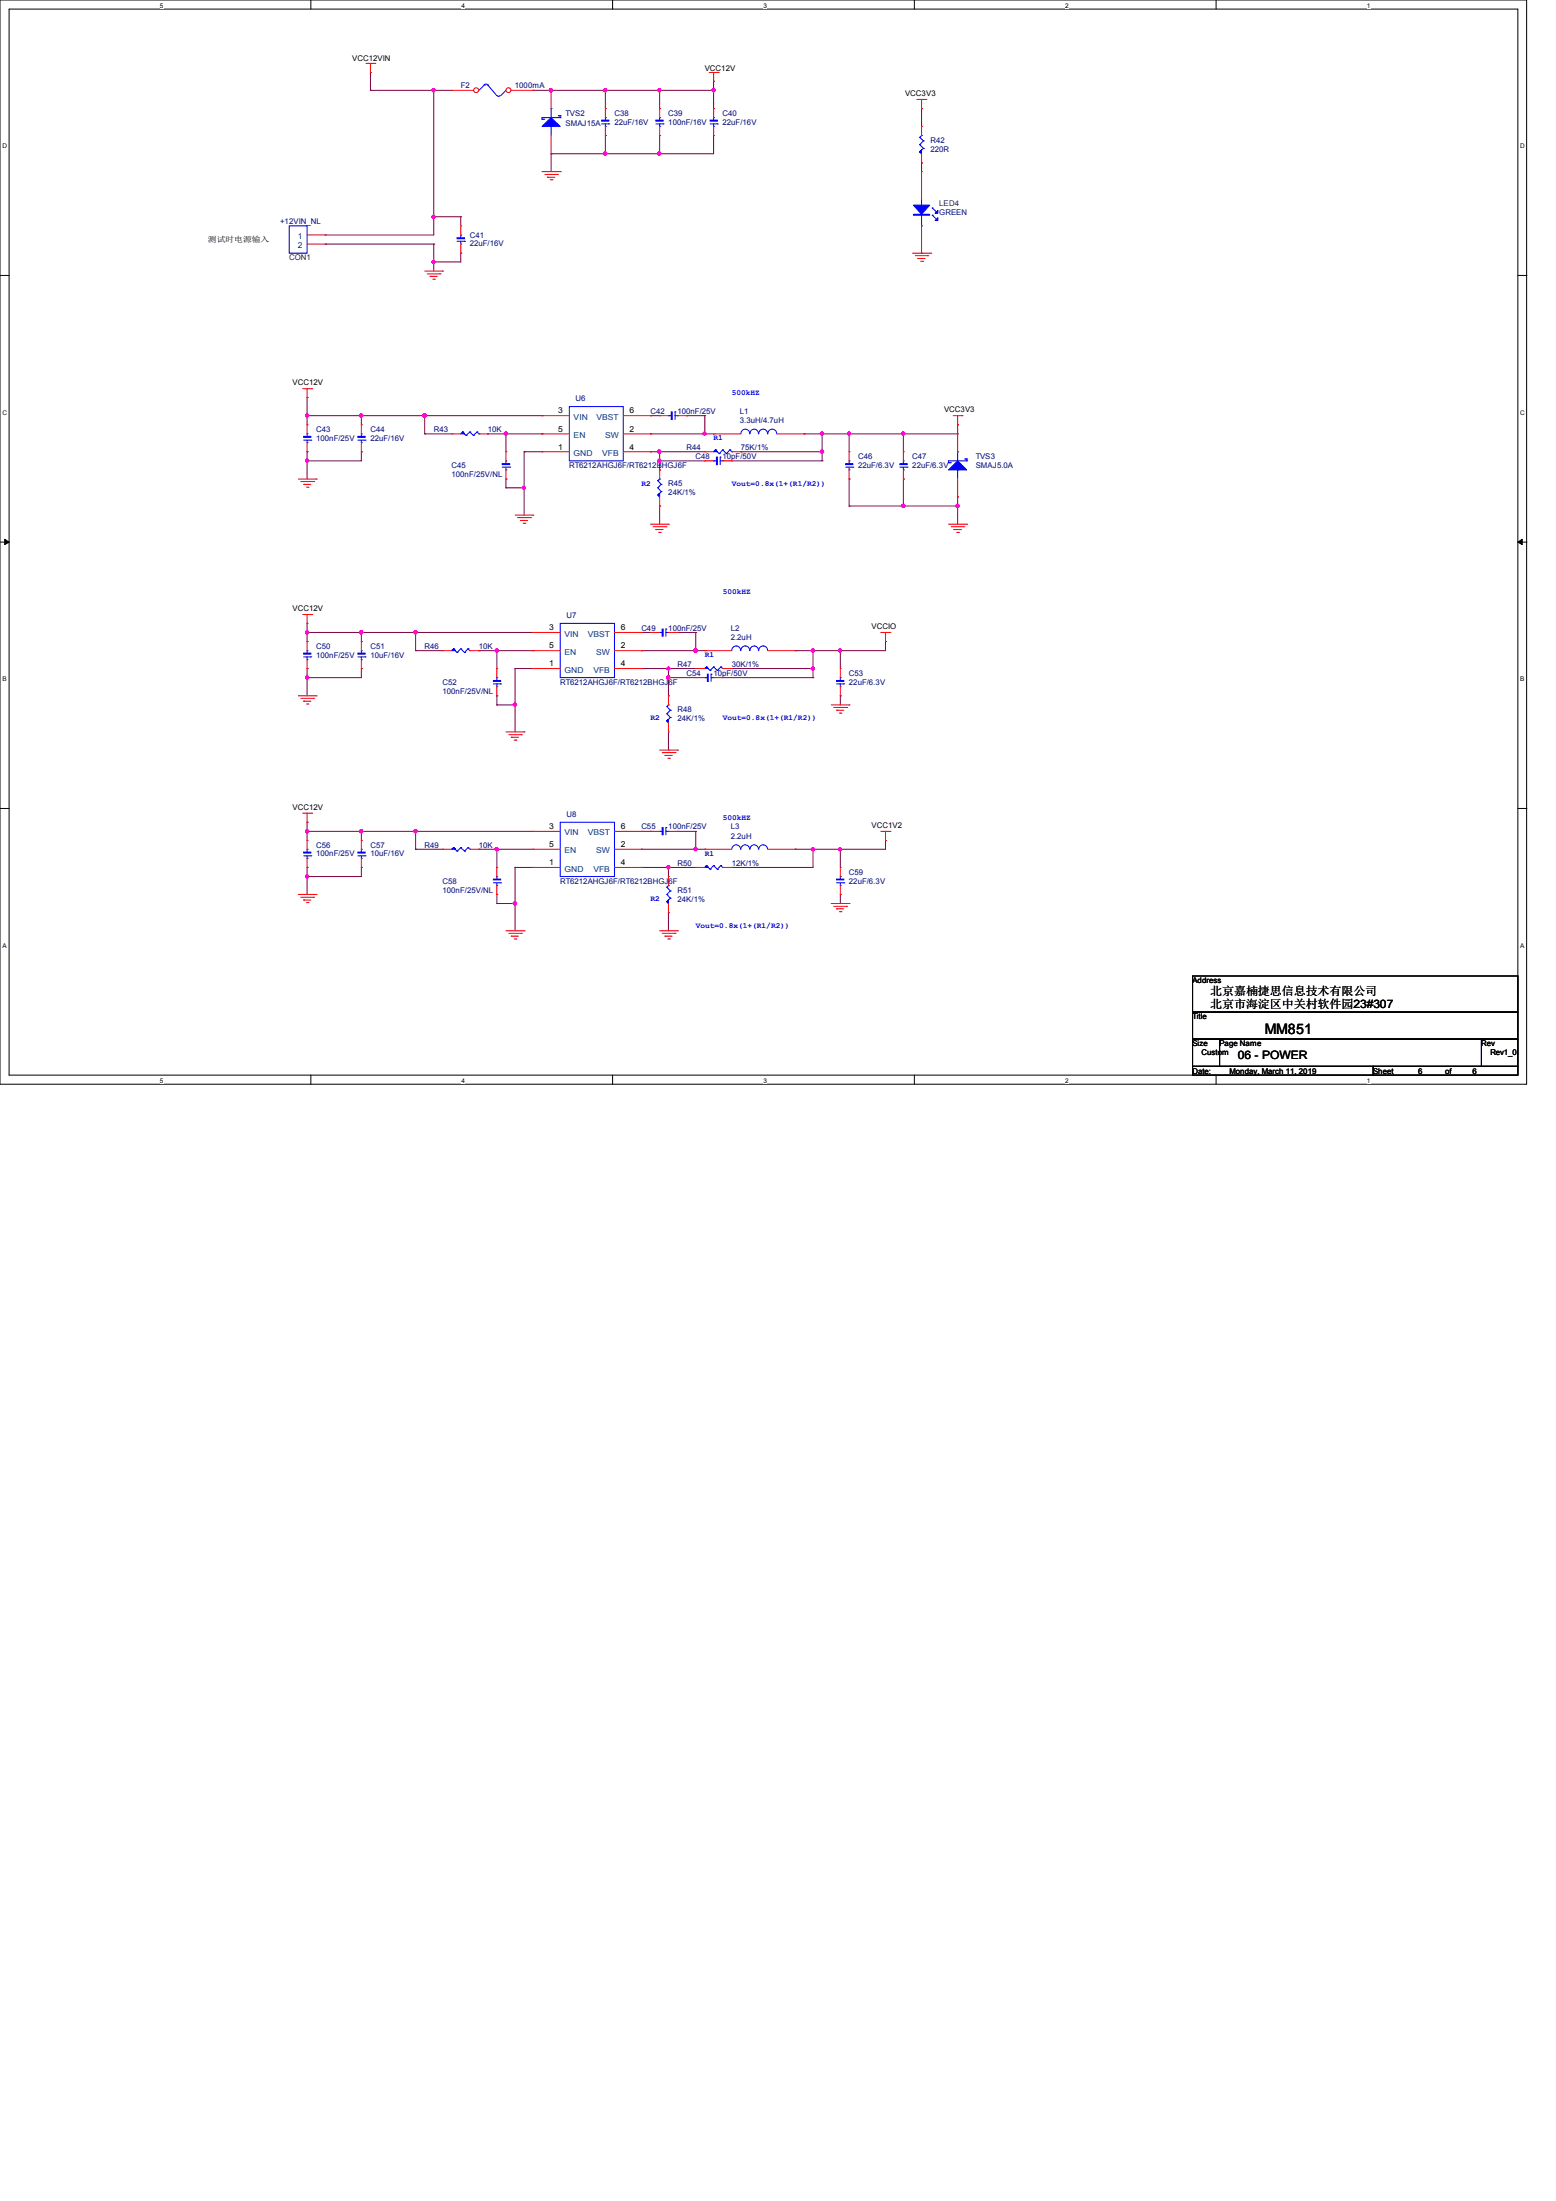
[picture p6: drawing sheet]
<svg xmlns="http://www.w3.org/2000/svg" width="210mm" height="297mm" viewBox="0 0 210 297" stroke-linecap="round" stroke-linejoin="round" font-family="sans-serif">
<path d="M0 0h206v146.3h-206zM1.2 1.2h203.7v143.9h-203.7z" fill="none" stroke="#000" stroke-width=".13"/>
<g fill="#fff">
<path d="M21.6 .2h.5v.9h-.5z"/>
<path d="M21.6 145.2h.5v1h-.5z"/>
</g>
<path d="M42 0v1.2M42 145.1v1.2" fill="none" stroke="#000" stroke-width=".13"/>
<g fill="#fff">
<path d="M62.3 .2h.5v.9h-.5z"/>
<path d="M62.3 145.2h.5v1h-.5z"/>
</g>
<path d="M82.7 0v1.2M82.7 145.1v1.2" fill="none" stroke="#000" stroke-width=".13"/>
<g fill="#fff">
<path d="M103 .2h.5v.9h-.5z"/>
<path d="M103 145.2h.5v1h-.5z"/>
</g>
<path d="M123.4 0v1.2M123.4 145.1v1.2" fill="none" stroke="#000" stroke-width=".13"/>
<g fill="#fff">
<path d="M143.8 .2h.4v.9h-.4z"/>
<path d="M143.8 145.2h.4v1h-.4z"/>
</g>
<path d="M164.1 0v1.2M164.1 145.1v1.2" fill="none" stroke="#000" stroke-width=".13"/>
<g fill="#fff">
<path d="M184.5 .2h.5v.9h-.5z"/>
<path d="M184.5 145.2h.5v1h-.5z"/>
<path d="M.3 19.2h.6v1h-.6z"/>
<path d="M205.2 19.2h.6v1h-.6z"/>
<path d="M.3 55.1h.6v1h-.6z"/>
<path d="M205.2 55.1h.6v1h-.6z"/>
</g>
<path d="M0 37.2h1.2M204.9 37.2h1.2" fill="none" stroke="#000" stroke-width=".13"/>
<g fill="#fff">
<path d="M.3 91.1h.6v1h-.6z"/>
<path d="M205.2 91.1h.5v1h-.5z"/>
</g>
<path d="M0 73.2h1.2M204.9 73.2h1.2" fill="none" stroke="#000" stroke-width=".13"/>
<path d="M.6 72.8l.6 .4-.6 .3zM204.9 73.2l.5-.4v.7z" fill="#000" stroke="#000" stroke-width=".13"/>
<g fill="#fff">
<path d="M.3 127h.6v1h-.6z"/>
<path d="M205.2 127h.5v1h-.5z"/>
</g>
<path d="M0 109.1h1.2M204.9 109.1h1.2M161 131.7h43.9v4.9h-43.9zM161 136.6h43.9v3.6h-43.9zM161 140.2h3.6v3.7h-3.6zM161 143.9h24.3v1.2h-24.3zM164.6 140.2h35.3v3.7h-35.3zM185.3 143.9h19.6v1.2h-19.6zM199.9 140.2h5v3.7h-5z" fill="none" stroke="#000" stroke-width=".13"/>
<g fill="none" stroke="#800040" stroke-width=".13">
<path d="M50 9.8h.1M50 12.2h.1M50 9.8v2.4M50 12.2h11M58.5 12.2h.1M58.5 12.2v19.5h-14.6M71.9 12.2h.1M71.9 12.2h24.4M74.4 12.2h.1M81.7 18.3h.1M81.7 12.2h.1M81.7 12.2v2.4"/>
<path d="M81.7 18.3v2.4M89 12.2h.1M89 18.3h.1M89 12.2v2.4M89 18.3v2.4M96.3 18.3h.1M96.3 12.2h.1M96.3 11h.1M96.3 11v3.6M96.3 18.3v2.4h-21.9M124.4 14.6h.1M124.4 14.6v2.5"/>
<path d="M43.9 32.9h.1M43.9 31.7h.1M43.9 32.9h14.6M58.5 32.9h.1M58.5 35.3h.1M58.5 29.3h.1M58.5 32.9v3.7M58.5 29.3h3.7M62.2 34.2h.1M62.2 29.3h.1M62.2 34.2v1.1h-3.7M62.2 29.3v1.2"/>
<path d="M74.4 20.7h.1M74.4 20.7v2.5M81.7 20.7h.1M89 20.7h.1M124.4 22h.1M124.4 22v1.2M41.4 56.1h.1M41.4 53.6h.1M41.4 56.1h31.8M41.4 53.6v3.7M48.8 56.1h.1M48.8 56.1v1.2"/>
<path d="M57.3 58.5h.1M57.3 56.1h.1M57.3 58.5h3.7M57.3 56.1v2.4M65.8 58.5h.1M65.8 58.5h7.4M68.3 58.5h.1M68.3 58.5v2.5M73.2 58.5h.1M87.8 58.5h.1M87.8 56.1h.1M87.8 58.5h8.5"/>
<path d="M87.8 56.1h1.2M92.7 56.1h.1M92.7 56.1h2.4M95.1 56.1h.1M95.1 58.5h.1M95.1 56.1v2.4M108.5 58.5h.1M111 58.5h.1M111 58.5v3.7M114.6 58.5h.1M114.6 58.5v2.5M121.9 58.5h.1"/>
<path d="M121.9 58.5v2.5M129.2 57.3h.1M129.2 57.3v1.2h-20.7M41.4 61h.1M41.4 62.2h.1M41.4 61v3.6M48.8 61h.1M48.8 61v1.2h-7.4M68.3 64.6h.1M68.3 65.8h.1M68.3 64.6v1.2M68.3 65.8h2.4"/>
<path d="M70.7 65.8h.1M70.7 61h.1M70.7 61v8.5M70.7 61h2.5M87.8 61h.1M87.8 61h7.3M89 62.2h.1M89 68.3h.1M89 61h.1M89 63.4h.1M89 61v2.4M89 68.3v2.4"/>
<path d="M89 62.2h6.1M98.8 62.2h12.2M100 61h.1M100 61h11M111 62.2h.1M111 61h.1M114.6 64.6h.1M114.6 68.3h.1M114.6 68.3h14.6M114.6 64.6v3.7M121.9 68.3h.1M121.9 64.6h.1"/>
<path d="M121.9 64.6v3.7M129.2 68.3h.1M129.2 67.1h.1M129.2 67.1v3.6M41.4 85.3h.1M41.4 90.2h.1M41.4 91.4h.1M41.4 86.6h.1M41.4 84.1v2.5M41.4 90.2v3.7M41.4 85.3h30.5M48.8 85.3h.1"/>
<path d="M48.8 90.2h.1M48.8 86.6h.1M48.8 85.3v1.3M48.8 90.2v1.2h-7.4M56.1 87.8h.1M56.1 85.3h.1M56.1 87.8h3.6M56.1 85.3v2.5M64.6 87.8h.1M64.6 87.8h7.3M67.1 93.9h.1M67.1 87.8h.1"/>
<path d="M67.1 95.1h.1M67.1 87.8v2.4M67.1 93.9v1.2M67.1 95.1h2.4M69.5 90.2h.1M69.5 95.1h.1M69.5 90.2h2.4M69.5 90.2v8.6M86.6 85.3h.1M86.6 87.8h.1M86.6 90.2h.1M86.6 90.2h7.3"/>
<path d="M86.6 87.8h8.5M86.6 85.3h1.2M90.2 90.2h.1M90.2 91.4h.1M90.2 93.9h.1M90.2 90.2v3.7M90.2 98.8v2.4M90.2 91.4h3.7M91.4 85.3h.1M91.4 85.3h2.5M93.9 85.3h.1M93.9 87.8h.1"/>
<path d="M93.9 85.3v2.5M97.5 91.4h12.2M98.8 90.2h.1M98.8 90.2h10.9M107.3 87.8h.1M109.7 87.8h.1M109.7 91.4h.1M109.7 90.2h.1M109.7 87.8v3.6M113.4 87.8h.1M113.4 93.9h.1M113.4 87.8v2.4"/>
<path d="M113.4 93.9v1.2M119.5 86.6h.1M119.5 86.6v1.2h-12.2M41.4 112.2h.1M41.4 111h.1M41.4 117.1h.1M41.4 118.3h.1M41.4 111v2.4M41.4 117.1v3.6M41.4 112.2h30.5M48.8 112.2h.1M48.8 117.1h.1"/>
<path d="M48.8 112.2v1.2M48.8 117.1v1.2h-7.4M56.1 114.6h.1M56.1 112.2h.1M56.1 112.2v2.4M56.1 114.6h3.6M64.6 114.6h.1M64.6 114.6h7.3M67.1 114.6h.1M67.1 114.6v2.5M69.5 117.1h.1M69.5 117.1v8.5"/>
<path d="M69.5 117.1h2.4M86.6 114.6h.1M86.6 117.1h.1M86.6 117.1h7.3M86.6 114.6h8.5M86.6 112.2h1.2M87.8 112.2h.1M90.2 101.2h.1M90.2 117.1h.1M90.2 117.1v1.2M91.4 112.2h.1M91.4 112.2h2.5"/>
<path d="M93.9 112.2h.1M93.9 112.2v2.4M95.1 114.6h.1M98.8 117.1h.1M107.3 114.6h.1M109.7 114.6h.1M109.7 114.6v2.5h-10.9M113.4 114.6h.1M113.4 114.6v2.5M119.5 113.4h.1M119.5 113.4v1.2h-12.2M67.1 120.7h.1"/>
<path d="M67.1 121.9h.1M67.1 120.7v1.2M67.1 121.9h2.4M69.5 121.9h.1M90.2 123.1h.1M90.2 123.1v2.5M113.4 120.7h.1M113.4 120.7v1.2"/>
</g>
<g fill="#f0f" stroke="#f0f" stroke-width=".13">
<circle cx="58.5" cy="35.3" r=".21"/>
<circle cx="58.5" cy="29.3" r=".21"/>
<circle cx="58.5" cy="12.2" r=".22"/>
<circle cx="89" cy="20.7" r=".22"/>
<circle cx="81.7" cy="20.7" r=".23"/>
<circle cx="81.7" cy="12.2" r=".23"/>
<circle cx="74.4" cy="12.2" r=".23"/>
<circle cx="96.3" cy="12.2" r=".22"/>
<circle cx="89" cy="12.2" r=".22"/>
<circle cx="121.9" cy="58.5" r=".22"/>
<circle cx="114.6" cy="58.5" r=".21"/>
<circle cx="121.9" cy="68.3" r=".23"/>
<circle cx="70.7" cy="65.8" r=".21"/>
<circle cx="41.4" cy="56.1" r=".22"/>
<circle cx="41.4" cy="62.2" r=".22"/>
<circle cx="95.1" cy="58.5" r=".21"/>
<circle cx="110.9" cy="58.5" r=".22"/>
<circle cx="110.9" cy="60.9" r=".23"/>
<circle cx="57.3" cy="56.1" r=".23"/>
<circle cx="48.7" cy="56.1" r=".23"/>
<circle cx="129.2" cy="68.3" r=".23"/>
<circle cx="89" cy="60.9" r=".22"/>
<circle cx="90.2" cy="90.2" r=".21"/>
<circle cx="67" cy="87.8" r=".23"/>
<circle cx="113.4" cy="87.8" r=".22"/>
<circle cx="69.5" cy="95.1" r=".22"/>
<circle cx="41.4" cy="85.3" r=".22"/>
<circle cx="109.7" cy="87.8" r=".23"/>
<circle cx="93.9" cy="87.8" r=".23"/>
<circle cx="109.7" cy="90.2" r=".22"/>
<circle cx="56.1" cy="85.3" r=".23"/>
<circle cx="48.7" cy="85.3" r=".23"/>
<circle cx="41.4" cy="91.4" r=".22"/>
<circle cx="68.3" cy="58.5" r=".22"/>
<circle cx="90.2" cy="117" r=".22"/>
<circle cx="67" cy="114.6" r=".22"/>
<circle cx="113.4" cy="114.6" r=".21"/>
<circle cx="69.5" cy="121.9" r=".23"/>
<circle cx="41.4" cy="112.2" r=".22"/>
<circle cx="93.9" cy="114.6" r=".22"/>
<circle cx="109.7" cy="114.6" r=".22"/>
<circle cx="41.4" cy="118.2" r=".22"/>
<circle cx="56.1" cy="112.2" r=".23"/>
<circle cx="48.7" cy="112.2" r=".23"/>
<circle cx="89" cy="62.2" r=".22"/>
<circle cx="90.2" cy="91.4" r=".22"/>
</g>
<g fill="none" stroke="#f00" stroke-width=".13">
<path d="M49.4 8.6h1.2M50 9.8h.1M50 8.6v1.2M50.6 8.6h.1M89 14.6h.1M89 18.3h.1M89 14.6v1.3M89 17.1v1.2M95.7 9.8h1.2M96.3 11h.1M96.3 14.6h.1M96.3 18.3h.1"/>
<path d="M96.3 9.8v1.2M96.3 14.6v1.3M96.3 17.1v1.2M96.9 9.8h.1M123.7 13.4h1.3M124.4 14.6h.1M124.4 17.1h.1M124.4 13.4v1.2M124.4 17.1v1.2M125 13.4h.1M57.3 36.6h2.4M57.7 37h1.7"/>
<path d="M58 37.3h.1M58 37.3h1M58.4 37.7h.2M58.6 37.7h.1M59.4 37h.1M59.7 36.6h.1M62.2 30.5h.1M62.2 34.2h.1M62.2 30.5v1.2M62.2 32.9v1.3M73.2 23.2h2.4M73.5 23.5h1.7"/>
<path d="M73.9 23.9h.1M73.9 23.9h1M74.3 24.3h.2M74.5 24.3h.1M75.2 23.5h.1M75.6 23.2h.1M123.1 34.2h2.5M123.5 34.5h1.7M123.9 34.9h.1M123.9 34.9h.9M124.2 35.3h.3M124.4 23.2h.1"/>
<path d="M124.4 34.2h.1M124.4 22h.1M124.4 20.7v1.3M124.4 23.2v3.6M124.4 30.5v3.7M124.5 35.3h.1M125.2 34.5h.1M125.6 34.2h.1M40.9 52.5h1.2M41.4 53.6h.1M41.4 52.5v1.1M42.1 52.5h.1"/>
<path d="M89 56.1h.1M89 56.1h1.2M91.4 56.1h1.3M92.7 56.1h.1M128.7 56.1h1.1M129.2 57.3h.1M129.2 56.1v1.2M129.8 56.1h.1M40.3 64.6h2.4M40.6 65h1.7M41 65.4h.1M41 65.4h1"/>
<path d="M41.4 65.7h.2M41.6 65.7h.1M42.3 65h.1M42.7 64.6h.1M69.5 69.5h2.4M69.8 69.8h1.8M70.2 70.2h.1M70.2 70.2h1M70.6 70.6h.2M70.8 70.6h.1M71.6 69.8h.1M71.9 69.5h.1"/>
<path d="M87.8 70.7h2.4M88.1 71.1h1.8M88.5 71.5h.1M88.5 71.5h1M88.9 71.8h.2M89 68.3h.1M89 63.4h.1M89 63.4v1.2M89 67.1v1.2M89.1 71.8h.1M89.9 71.1h.1M90.2 70.7h.1"/>
<path d="M95.1 61h.1M95.1 61h1.2M98.8 61h1.2M100 61h.1M114.6 61h.1M114.6 64.6h.1M114.6 61v1.2M114.6 63.4v1.2M128 70.7h2.5M128.4 71.1h1.7M128.7 71.5h.1M128.7 71.5h1.1"/>
<path d="M129.1 71.8h.3M129.4 71.8h.1M130.1 71.1h.1M130.5 70.7h.1M40.3 93.9h2.4M40.6 94.2h1.7M40.9 82.9h1.2M41 94.6h.1M41 94.6h1M41.4 95h.2M41.4 84.1h.1M41.4 86.6h.1"/>
<path d="M41.4 90.2h.1M41.4 82.9v1.2M41.4 86.6v1.2M41.4 89v1.2M41.6 95h.1M42.1 82.9h.1M42.3 94.2h.1M42.7 93.9h.1M48.8 86.6h.1M48.8 90.2h.1M48.8 86.6v1.2M48.8 89v1.2"/>
<path d="M67.1 90.2h.1M67.1 93.9h.1M67.1 90.2v1.2M67.1 92.7v1.2M68.3 98.8h2.4M68.7 99.1h1.7M69 99.5h.1M69 99.5h1M69.4 99.9h.2M69.6 99.9h.1M70.4 99.1h.1M70.7 98.8h.1"/>
<path d="M71.9 90.2h.1M71.9 85.3h.1M71.9 87.8h.1M71.9 85.3h3.7M71.9 90.2h3.7M71.9 87.8h3.7M82.9 85.3h3.7M82.9 90.2h3.7M82.9 87.8h3.7M86.6 87.8h.1M86.6 90.2h.1M86.6 85.3h.1"/>
<path d="M112.2 95.1h2.4M112.5 95.5h1.8M112.9 95.8h.1M112.9 95.8h1M113.3 96.2h.2M113.5 96.2h.1M114.3 95.5h.1M114.6 95.1h.1M118.9 85.3h1.2M119.5 86.6h.1M119.5 85.3v1.3M120.1 85.3h.1"/>
<path d="M40.9 109.7h1.2M41.4 111h.1M41.4 109.7v1.3M42.1 109.7h.1M59.7 114.6h.1M59.7 114.6h1.3M63.4 114.6h1.2M64.6 114.6h.1M89 101.2h2.4M89.4 101.6h1.7M89.7 101.9h.1M89.7 101.9h1"/>
<path d="M90.1 102.3h.2M90.2 118.3h.1M90.2 118.3v1.2M90.3 102.3h.1M91.1 101.6h.1M91.4 101.2h.1M95.1 114.6h.1M95.1 114.6h3.7M103.6 114.6h3.7M107.3 114.6h.1M118.9 112.2h1.2M119.5 113.4h.1"/>
<path d="M119.5 112.2v1.2M120.1 112.2h.1M40.3 120.7h2.4M40.6 121.1h1.7M41 121.5h.1M41 121.5h1M41.4 121.8h.2M41.6 121.8h.1M42.3 121.1h.1M42.7 120.7h.1M68.3 125.6h2.4M68.7 125.9h1.7"/>
<path d="M69 126.3h.1M69 126.3h1M69.4 126.7h.2M69.6 126.7h.1M70.4 125.9h.1M70.7 125.6h.1M89 125.6h2.4M89.4 125.9h1.7M89.7 126.3h.1M89.7 126.3h1M90.1 126.7h.2M90.2 123.1h.1"/>
<path d="M90.2 121.9v1.2M90.3 126.7h.1M91.1 125.9h.1M91.4 125.6h.1M112.2 121.9h2.4M112.5 122.3h1.8M112.9 122.6h.1M112.9 122.6h1M113.3 123h.2M113.5 123h.1M114.3 122.3h.1M114.6 121.9h.1"/>
</g>
<g fill="none" stroke="#00f" stroke-width=".13">
<path d="M65.3 11.4l.3-.1 .2 .2M65.4 11.5h.1M65.4 11.5l-.8 .7M65.8 11.5h.1M65.8 11.5l1.3 1.4M67.5 12.9l-.2 .1-.2-.1M68.3 12.2h.1M68.3 12.2l-.7 .7M88.5 16.7h1M89 17.1h.1M89 15.9h.1M89 15.9v.3"/>
<path d="M89 16.7v.4M89.5 16.7h.1M95.8 16.7h1M96.3 17.1h.1M96.3 15.9h.1M96.3 15.9v.3M96.3 16.7v.4M96.8 16.7h.1M124.1 19.5h.1M124.1 18.5h.1M124.1 19.5l.5 .5M124.1 18.5l.5 .5"/>
<path d="M124.4 18.3h.1M124.4 18.3l-.3 .2M124.6 19h.1M124.6 19l-.5 .5M61.7 32.6h1M62.2 32.9h.1M62.2 31.7h.1M62.2 31.7v.4M62.2 32.6v.3M62.7 32.6h.1M124.1 20.5h.1M124.1 20.5l.3 .2"/>
<path d="M124.4 30.5h.1M124.4 26.8v3.7M124.6 20h.1M124.6 20l-.5 .5M125.8 29h.1M125.8 28.1h.1M125.8 29l.5 .5M125.8 28.1l.5 .4M90.2 56.1h.1M90.2 56.1h.4M91.1 55.6h.1M91.1 56.1h.3"/>
<path d="M91.1 55.6v1M91.4 56.1h.1M88.8 66.8h.1M88.8 65.8h.1M88.8 64.9h.1M88.8 66.8l.2 .3M88.8 65.8l.4 .5M88.8 64.9l.4 .5M89 64.6h.1M89 64.6l-.2 .3M89.2 66.3h.1M89.2 65.4h.1"/>
<path d="M89.2 66.3l-.4 .5M89.2 65.4l-.4 .4M96.6 60.7h.1M96.6 60.7l-.3 .3M96.6 60.7l.5 .5M97.1 61.2h.1M97.5 60.7h.1M97.5 60.7l-.4 .5M97.5 60.7l.5 .5M98 61.2h.1M98.5 60.7h.1M98.5 60.7l-.5 .5"/>
<path d="M98.5 60.7l.3 .3M98.8 61h.1M114.1 63h1M114.6 63.4h.1M114.6 62.2h.1M114.6 62.2v.4M114.6 63v.4M115.1 63h.1M41 88.6h1M41.4 89h.1M41.4 87.8h.1M41.4 87.8v.3"/>
<path d="M41.4 88.6v.4M42 88.6h.1M48.3 88.6h1M48.8 89h.1M48.8 87.8h.1M48.8 87.8v.3M48.8 88.6v.4M49.3 88.6h.1M66.6 92.3h1M67.1 92.7h.1M67.1 91.4h.1M67.1 91.4v.4"/>
<path d="M67.1 92.3v.4M67.6 92.3h.1M75.6 84.1h7.3v7.3h-7.3zM61.2 114.4h.1M61.2 114.4l-.2 .2M61.2 114.4l.5 .5M61.7 114.9h.1M62.2 114.4h.1M62.2 114.4l-.5 .5M62.2 114.4l.5 .5M62.7 114.9h.1M63.2 114.4h.1"/>
<path d="M63.2 114.4l-.5 .5M63.2 114.4l.2 .2M63.4 114.6h.1M90 119.7h.1M90 119.7l.5 .5M90.2 119.5h.1M90.2 119.5l-.2 .2M98.8 114.6a.59 .59 0 0 1 .6-.6 .59 .59 0 0 1 .5 .6M100 114.6a.59 .59 0 0 1 .6-.6 .59 .59 0 0 1 .6 .6M101.2 114.6a.57 .57 0 0 1 .6-.6 .57 .57 0 0 1 .6 .6M102.4 114.6a.59 .59 0 0 1 .6-.6 .59 .59 0 0 1 .6 .6M90 121.7h.1"/>
<path d="M90 120.7h.1M90 121.7l.2 .2M90 120.7l.5 .5M90.5 121.2h.1M90.5 120.2h.1M90.5 121.2l-.5 .5M90.5 120.2l-.5 .5"/>
</g>
<g fill="#00f" stroke="#00f" stroke-width=".13">
<path d="M123.3 27.7h2.2l-1.1 1.2z"/>
<path d="M126.6 28.4v.4h-.4z"/>
<path d="M126.6 29.4v.4h-.4z"/>
<path d="M48.3 88.1h1v.2h-1z" fill-rule="evenodd"/>
<path d="M95.8 16.2h1v.1h-1z" fill-rule="evenodd"/>
<path d="M123.3 28.9h2.2v.1h-2.2z" fill-rule="evenodd"/>
<path d="M88.5 16.2h1v.1h-1z" fill-rule="evenodd"/>
<path d="M88.8 66.8l.2-.2v.5l-.2-.3 .2-.2z" fill-rule="evenodd"/>
<path d="M90.6 55.6h.1v1h-.1z" fill-rule="evenodd"/>
<path d="M61.7 32.1h1v.1h-1z" fill-rule="evenodd"/>
<path d="M61 114.6l.2-.2 .3 .2-.3-.2 .3 .2z" fill-rule="evenodd"/>
<path d="M96.6 60.7l.2 .3h-.5l.3-.3 .2 .3z" fill-rule="evenodd"/>
<path d="M114.1 62.6h1v.1h-1z" fill-rule="evenodd"/>
<path d="M124.1 20.5l.3-.3v.5l-.3-.2 .3-.3z" fill-rule="evenodd"/>
<path d="M90 121.7l.2-.2v.4l-.2-.2 .2-.2z" fill-rule="evenodd"/>
<path d="M41 88.1h1v.2h-1z" fill-rule="evenodd"/>
<path d="M66.6 91.8h1v.1h-1z" fill-rule="evenodd"/>
</g>
<circle cx="64.3" cy="12.2" r=".33" fill="#fff" stroke="#f00" stroke-width=".13"/>
<path d="M61 12.2h.1M61 12.2h2.9" fill="none" stroke="#f00" stroke-width=".13"/>
<circle cx="68.6" cy="12.2" r=".33" fill="#fff" stroke="#f00" stroke-width=".13"/>
<g fill="none" stroke="#f00" stroke-width=".13">
<path d="M69 12.2h2.9M71.9 12.2h.1M74.4 12.2h.1M74.4 12.2v2.4M74.4 18.3v2.4M81.7 14.6h.1M81.7 18.3h.1M81.7 14.6v1.3M81.7 17.1v1.2M41.4 31.7h2.5M41.4 32.9h2.5M43.9 31.7h.1"/>
<path d="M43.9 32.9h.1M74.4 20.7h.1M41.4 57.3h.1M41.4 57.3v1.2M41.4 59.7v1.3M48.8 57.3h.1M48.8 57.3v1.2M48.8 59.7v1.3M61 58.5h.1M61 58.5h1.2M64.6 58.5h1.2M65.8 58.5h.1"/>
<path d="M73.2 56.1h.1M73.2 58.5h.1M73.2 58.5h3.6M73.2 56.1h3.6M84.1 58.5h3.7M84.1 56.1h3.7M87.8 58.5h.1M87.8 56.1h.1M96.3 58.5h.1M96.3 58.5h3.7M104.9 58.5h3.6M108.5 58.5h.1"/>
<path d="M129.2 58.5h.1M129.2 58.5v2.5M41.4 61h.1M48.8 61h.1M68.3 61h.1M68.3 64.6h.1M68.3 61v1.2M68.3 63.4v1.2M73.2 61h.1M73.2 61h3.6M84.1 61h3.7M87.8 61h.1"/>
<path d="M95.1 62.2h.1M95.1 62.2h1.2M97.5 62.2h1.3M98.8 62.2h.1M121.9 61h.1M121.9 64.6h.1M121.9 61v1.2M121.9 63.4v1.2M129.2 67.1h.1M129.2 64.6v2.5M59.7 87.8h.1M59.7 87.8h1.3"/>
<path d="M63.4 87.8h1.2M64.6 87.8h.1M87.8 85.3h.1M87.8 85.3h1.2M90.2 98.8h.1M90.2 93.9h.1M90.2 93.9v1.2M90.2 97.5v1.3M90.2 85.3h1.2M91.4 85.3h.1M93.9 91.4h.1M93.9 90.2h.1"/>
<path d="M93.9 91.4h1.2M93.9 90.2h1.2M95.1 87.8h.1M95.1 87.8h3.7M96.3 91.4h1.2M97.5 91.4h.1M97.5 90.2h1.3M98.8 90.2h.1M103.6 87.8h3.7M107.3 87.8h.1M113.4 90.2h.1M113.4 93.9h.1"/>
<path d="M113.4 90.2v1.2M113.4 92.7v1.2M41.4 113.4h.1M41.4 117.1h.1M41.4 113.4v1.2M41.4 115.8v1.3M48.8 113.4h.1M48.8 117.1h.1M48.8 113.4v1.2M48.8 115.8v1.3M67.1 117.1h.1M67.1 117.1v1.2"/>
<path d="M67.1 119.5v1.2M71.9 117.1h.1M71.9 112.2h.1M71.9 114.6h.1M71.9 117.1h3.7M71.9 112.2h3.7M71.9 114.6h3.7M82.9 117.1h3.7M82.9 112.2h3.7M82.9 114.6h3.7M86.6 114.6h.1M86.6 117.1h.1"/>
<path d="M86.6 112.2h.1M87.8 112.2h.1M87.8 112.2h1.2M90.2 112.2h1.2M91.4 112.2h.1M93.9 117.1h.1M93.9 117.1h1.2M97.5 117.1h1.3M98.8 117.1h.1M113.4 117.1h.1M113.4 117.1v1.2M113.4 119.5v1.2"/>
<path d="M67.1 120.7h.1M113.4 120.7h.1"/>
</g>
<g fill="none" stroke="#00f" stroke-width=".13">
<path d="M73.2 16.1h.1M73.2 16.1h.2M73.4 16.1h.1M74.4 17.1h.1M74.4 14.6h.1M74.4 14.6v1.3M74.4 17.1v1.2M75.4 15.6h.1M75.4 15.6h.2M75.6 15.6h.1M75.6 15.9h.1M75.6 15.6v.3"/>
<path d="M75.6 15.9h-2.4v.2M81.2 16.7h1M81.7 17.1h.1M81.7 15.9h.1M81.7 15.9v.3M81.7 16.7v.4M82.2 16.7h.1M39 30.5h2.4v3.7h-2.4zM41 59.4h1M41.4 59.7h.1M41.4 58.5h.1M41.4 58.5v.4"/>
<path d="M41.4 59.4v.3M42 59.4h.1M48.3 59.4h1M48.8 59.7h.1M48.8 58.5h.1M48.8 58.5v.4M48.8 59.4v.3M49.3 59.4h.1M62.4 58.3h.1M62.4 58.3l-.2 .2M62.4 58.3l.5 .5M62.9 58.8h.1"/>
<path d="M63.4 58.3h.1M63.4 58.3l-.5 .5M63.4 58.3l.5 .5M63.9 58.8h.1M64.4 58.3h.1M64.4 58.3l-.5 .5M64.4 58.3l.2 .2M64.6 58.5h.1M76.8 54.9h7.3v7.3h-7.3zM101.2 58.5a.59 .59 0 0 0-.6-.6 .59 .59 0 0 0-.6 .6M102.4 58.5a.57 .57 0 0 0-.6-.6 .57 .57 0 0 0-.6 .6M103.6 58.5a.59 .59 0 0 0-.6-.6 .59 .59 0 0 0-.6 .6"/>
<path d="M104.8 58.5a.59 .59 0 0 0-.6-.6 .59 .59 0 0 0-.6 .6M67.8 63h1M68.3 63.4h.1M68.3 62.2h.1M68.3 62.2v.4M68.3 63v.4M68.8 63h.1M96.3 62.2h.1M96.3 62.2h.4M97.2 61.7h.1M97.2 62.2h.3M97.2 61.7v1"/>
<path d="M97.5 62.2h.1M121.5 63h.9M121.9 63.4h.1M121.9 62.2h.1M121.9 62.2v.4M121.9 63v.4M122.4 63h.1M128 62.4h.1M128 62.4h.3M128.3 62.4h.1M129.2 63.4h.1M129.2 61h.1"/>
<path d="M129.2 61v1.2M129.2 63.4v1.2M130.2 61.9h.1M130.2 61.9h.3M130.5 61.9h.1M130.5 62.2h.1M130.5 62.2h-2.5v.2M130.5 61.9v.3M61.2 87.5h.1M61.2 87.5l-.2 .3M61.2 87.5l.5 .6M61.7 88.1h.1"/>
<path d="M62.2 87.5h.1M62.2 87.5l-.5 .6M62.2 87.5l.5 .6M62.7 88.1h.1M63.2 87.5h.1M63.2 87.5l-.5 .6M63.2 87.5l.2 .3M63.4 87.8h.1M89 85.3h.1M89 85.3h.4M89.9 84.9h.1M89.9 84.9v1"/>
<path d="M89.9 85.3h.3M90 97.3h.1M90 96.3h.1M90 95.3h.1M90 97.3l.2 .2M90 96.3l.5 .5M90 95.3l.5 .5M90.2 95.1h.1M90.2 85.3h.1M90.2 95.1l-.2 .2M90.5 96.8h.1M90.5 95.8h.1"/>
<path d="M90.5 96.8l-.5 .5M90.5 95.8l-.5 .5M95.1 91.4h.1M95.1 91.4h.4M95.3 90h.1M95.3 90l-.2 .2M95.3 90l.5 .5M95.8 90.5h.1M96 91h.1M96 91.4h.3M96 91v.9M96.3 91.4h.1"/>
<path d="M96.3 90h.1M96.3 90l-.5 .5M96.3 90l.5 .5M96.8 90.5h.1M97.3 90h.1M97.3 90l-.5 .5M97.3 90l.2 .2M97.5 90.2h.1M99.9 87.8a.59 .59 0 0 0-.5-.6 .59 .59 0 0 0-.6 .6M101.2 87.8a.59 .59 0 0 0-.6-.6 .59 .59 0 0 0-.6 .6M102.4 87.8a.57 .57 0 0 0-.6-.6 .57 .57 0 0 0-.6 .6M103.6 87.8a.59 .59 0 0 0-.6-.6 .59 .59 0 0 0-.6 .6"/>
<path d="M112.9 92.3h1M113.4 92.7h.1M113.4 91.4h.1M113.4 91.4v.4M113.4 92.3v.4M113.9 92.3h.1M41 115.5h1M41.4 115.8h.1M41.4 114.6h.1M41.4 114.6v.4M41.4 115.5v.3M42 115.5h.1"/>
<path d="M48.3 115.5h1M48.8 115.8h.1M48.8 114.6h.1M48.8 114.6v.4M48.8 115.5v.3M49.3 115.5h.1M66.6 119.1h1M67.1 119.5h.1M67.1 118.3h.1M67.1 118.3v.3M67.1 119.1v.4M67.6 119.1h.1"/>
<path d="M75.6 111h7.3v7.3h-7.3zM89 112.2h.1M89 112.2h.4M89.9 111.7h.1M89.9 112.2h.3M89.9 111.7v.9M90.2 112.2h.1M95.3 116.8h.1M95.3 116.8l-.2 .3M95.3 116.8l.5 .5M95.8 117.3h.1M96.3 116.8h.1"/>
<path d="M96.3 116.8l-.5 .5M96.3 116.8l.5 .5M96.8 117.3h.1M97.3 116.8h.1M97.3 116.8l-.5 .5M97.3 116.8l.2 .3M97.5 117.1h.1M112.9 119.1h1M113.4 119.5h.1M113.4 118.3h.1M113.4 118.3v.3M113.4 119.1v.4"/>
<path d="M113.9 119.1h.1"/>
</g>
<g fill="#00f" stroke="#00f" stroke-width=".13">
<path d="M128 63.4l1.2-1.2 1.3 1.2z"/>
<path d="M73.2 17.1l1.2-1.2 1.2 1.2z"/>
<path d="M48.3 58.9h1v.1h-1z" fill-rule="evenodd"/>
<path d="M112.9 118.6h1v.1h-1z" fill-rule="evenodd"/>
<path d="M95.3 116.8l.3 .3h-.5l.2-.3 .3 .3z" fill-rule="evenodd"/>
<path d="M61.2 87.5l.3 .3h-.5l.2-.3 .3 .3z" fill-rule="evenodd"/>
<path d="M89.4 111.7h.1v.9h-.1z" fill-rule="evenodd"/>
<path d="M48.3 115h1v.1h-1z" fill-rule="evenodd"/>
<path d="M121.5 62.6h.9v.1h-.9z" fill-rule="evenodd"/>
<path d="M96.7 61.7h.1v1h-.1z" fill-rule="evenodd"/>
<path d="M90 97.3l.2-.2v.4l-.2-.2 .2-.2z" fill-rule="evenodd"/>
<path d="M41 58.9h1v.1h-1z" fill-rule="evenodd"/>
<path d="M112.9 91.8h1v.1h-1z" fill-rule="evenodd"/>
<path d="M67.8 62.6h1v.1h-1z" fill-rule="evenodd"/>
<path d="M95.5 91h.1v.9h-.1z" fill-rule="evenodd"/>
<path d="M95.1 90.2l.2-.2 .3 .2-.3-.2 .3 .2z" fill-rule="evenodd"/>
<path d="M89.4 84.9h.1v1h-.1z" fill-rule="evenodd"/>
<path d="M62.4 58.3l.3 .2h-.5l.2-.2 .3 .2z" fill-rule="evenodd"/>
<path d="M66.6 118.6h1v.1h-1z" fill-rule="evenodd"/>
<path d="M81.2 16.2h1v.1h-1z" fill-rule="evenodd"/>
<path d="M41 115h1v.1h-1z" fill-rule="evenodd"/>
</g>
<g fill="#f0f" stroke="#f0f" stroke-width=".13">
<circle cx="58.5" cy="35.3" r=".21"/>
<circle cx="58.5" cy="29.3" r=".21"/>
<circle cx="58.5" cy="12.2" r=".22"/>
<circle cx="89" cy="20.7" r=".22"/>
<circle cx="81.7" cy="20.7" r=".23"/>
<circle cx="81.7" cy="12.2" r=".23"/>
<circle cx="74.4" cy="12.2" r=".23"/>
<circle cx="96.3" cy="12.2" r=".22"/>
<circle cx="89" cy="12.2" r=".22"/>
<circle cx="121.9" cy="58.5" r=".22"/>
<circle cx="114.6" cy="58.5" r=".21"/>
<circle cx="121.9" cy="68.3" r=".23"/>
<circle cx="70.7" cy="65.8" r=".21"/>
<circle cx="41.4" cy="56.1" r=".22"/>
<circle cx="41.4" cy="62.2" r=".22"/>
<circle cx="95.1" cy="58.5" r=".21"/>
<circle cx="110.9" cy="58.5" r=".22"/>
<circle cx="110.9" cy="60.9" r=".23"/>
<circle cx="57.3" cy="56.1" r=".23"/>
<circle cx="48.7" cy="56.1" r=".23"/>
<circle cx="129.2" cy="68.3" r=".23"/>
<circle cx="89" cy="60.9" r=".22"/>
<circle cx="90.2" cy="90.2" r=".21"/>
<circle cx="67" cy="87.8" r=".23"/>
<circle cx="113.4" cy="87.8" r=".22"/>
<circle cx="69.5" cy="95.1" r=".22"/>
<circle cx="41.4" cy="85.3" r=".22"/>
<circle cx="109.7" cy="87.8" r=".23"/>
<circle cx="93.9" cy="87.8" r=".23"/>
<circle cx="109.7" cy="90.2" r=".22"/>
<circle cx="56.1" cy="85.3" r=".23"/>
<circle cx="48.7" cy="85.3" r=".23"/>
<circle cx="41.4" cy="91.4" r=".22"/>
<circle cx="68.3" cy="58.5" r=".22"/>
<circle cx="90.2" cy="117" r=".22"/>
<circle cx="67" cy="114.6" r=".22"/>
<circle cx="113.4" cy="114.6" r=".21"/>
<circle cx="69.5" cy="121.9" r=".23"/>
<circle cx="41.4" cy="112.2" r=".22"/>
<circle cx="93.9" cy="114.6" r=".22"/>
<circle cx="109.7" cy="114.6" r=".22"/>
<circle cx="41.4" cy="118.2" r=".22"/>
<circle cx="56.1" cy="112.2" r=".23"/>
<circle cx="48.7" cy="112.2" r=".23"/>
<circle cx="89" cy="62.2" r=".22"/>
<circle cx="90.2" cy="91.4" r=".22"/>
</g>
<text font-size="1.9" x="170.7" y="139.6">MM851</text>
<g font-size="1.6">
<text x="163.3" y="134.3">北京嘉楠捷思信息技术有限公司</text>
<text x="163.3" y="136.1">北京市海淀区中关村软件园23#307</text>
<text x="167.1" y="142.9">06 - POWER</text>
</g>
<g font-size="1.1">
<text x="47.5" y="8.3">VCC12VIN</text>
<text x="95.1" y="9.5">VCC12V</text>
<text x="122.2" y="12.9">VCC3V3</text>
<text x="28.1" y="32.6">测试时电源输入</text>
<text x="39.5" y="51.9">VCC12V</text>
<text x="75.3" y="55.8">3</text>
<text x="75.3" y="58.3">5</text>
<text x="85" y="58.3">2</text>
<text x="85" y="55.8">6</text>
<text x="127.4" y="55.6">VCC3V3</text>
<text x="75.3" y="60.7">1</text>
<text x="85" y="60.7">4</text>
<text x="39.5" y="82.4">VCC12V</text>
<text x="74.1" y="89.9">1</text>
<text x="74.1" y="85">3</text>
<text x="74.1" y="87.5">5</text>
<text x="83.8" y="87.5">2</text>
<text x="83.8" y="89.9">4</text>
<text x="83.8" y="85">6</text>
<text x="117.6" y="84.9">VCCIO</text>
<text x="39.5" y="109.3">VCC12V</text>
<text x="74.1" y="111.9">3</text>
<text x="83.8" y="111.9">6</text>
<text x="117.6" y="111.7">VCC1V2</text>
<text x="74.1" y="116.8">1</text>
<text x="74.1" y="114.3">5</text>
<text x="83.8" y="114.3">2</text>
<text x="83.8" y="116.8">4</text>
<text x="160.9" y="137.5">Title</text>
<text x="160.9" y="132.7">Address</text>
<text x="160.9" y="141.2">Size</text>
<text x="162.2" y="142.4">Custom</text>
<text x="164.6" y="141.2">Page Name</text>
<text x="199.9" y="141.2">Rev</text>
<text x="201.1" y="142.4">Rev1_0</text>
<text x="160.9" y="144.9">Date:</text>
<text x="165.9" y="144.9">Monday, March 11, 2019</text>
<text x="185.3" y="144.9">Sheet</text>
<text x="191.4" y="144.9">6</text>
<text x="195" y="144.9">of</text>
<text x="198.7" y="144.9">6</text>
</g>
<g font-size="1.1" fill="#000080">
<text x="62.2" y="11.9">F2</text>
<text x="69.5" y="11.9">1000mA</text>
<text x="76.3" y="15.6">TVS2</text>
<text x="76.3" y="17.1">SMAJ15A</text>
<text x="82.9" y="15.6">C38</text>
<text x="82.9" y="16.8">22uF/16V</text>
<text x="90.2" y="15.6">C39</text>
<text x="90.2" y="16.8">100nF/16V</text>
<text x="97.5" y="15.6">C40</text>
<text x="97.5" y="16.8">22uF/16V</text>
<text x="125.6" y="19.3">R42</text>
<text x="125.6" y="20.5">220R</text>
<text x="126.8" y="29">GREEN</text>
<text x="37.8" y="30.2">+12VIN_NL</text>
<text x="63.4" y="32.1">C41</text>
<text x="63.4" y="33.2">22uF/16V</text>
<text x="42.7" y="58.3">C43</text>
<text x="42.7" y="59.5">100nF/25V</text>
<text x="50" y="58.3">C44</text>
<text x="50" y="59.5">22uF/16V</text>
<text x="58.5" y="58.3">R43</text>
<text x="65.8" y="58.3">10K</text>
<text x="77.7" y="54.1">U6</text>
<text x="87.8" y="55.8">C42</text>
<text x="91.4" y="55.8">100nF/25V</text>
<text x="99.9" y="55.8">L1</text>
<text x="99.9" y="57.1">3.3uH/4.7uH</text>
<text x="61" y="63.2">C45</text>
<text x="61" y="64.4">100nF/25V/NL</text>
<text x="76.8" y="63.2">RT6212AHGJ6F/RT6212BHGJ6F</text>
<text x="90.2" y="65.6">R45</text>
<text x="92.7" y="60.7">R44</text>
<text x="93.9" y="61.9">C48</text>
<text x="97.5" y="61.9">10pF/50V</text>
<text x="100" y="60.7">75K/1%</text>
<text x="115.8" y="61.9">C46</text>
<text x="115.8" y="63.2">22uF/6.3V</text>
<text x="123.1" y="61.9">C47</text>
<text x="123.1" y="63.2">22uF/6.3V</text>
<text x="131.7" y="61.9">TVS3</text>
<text x="131.7" y="63.2">SMAJ5.0A</text>
<text x="90.2" y="66.8">24K/1%</text>
<text x="76.4" y="83.4">U7</text>
<text x="42.7" y="87.5">C50</text>
<text x="42.7" y="88.8">100nF/25V</text>
<text x="50" y="87.5">C51</text>
<text x="50" y="88.8">10uF/16V</text>
<text x="57.3" y="87.5">R46</text>
<text x="64.6" y="87.5">10K</text>
<text x="86.6" y="85.1">C49</text>
<text x="90.2" y="85.1">100nF/25V</text>
<text x="98.6" y="85.1">L2</text>
<text x="98.6" y="86.3">2.2uH</text>
<text x="59.7" y="92.4">C52</text>
<text x="59.7" y="93.6">100nF/25V/NL</text>
<text x="75.6" y="92.4">RT6212AHGJ6F/RT6212BHGJ6F</text>
<text x="91.4" y="90">R47</text>
<text x="92.7" y="91.2">C54</text>
<text x="96.3" y="91.2">10pF/50V</text>
<text x="98.7" y="90">30K/1%</text>
<text x="114.6" y="91.2">C53</text>
<text x="114.6" y="92.4">22uF/6.3V</text>
<text x="91.4" y="96.1">R48</text>
<text x="91.4" y="97.3">24K/1%</text>
<text x="76.4" y="110.2">U8</text>
<text x="86.6" y="111.9">C55</text>
<text x="90.2" y="111.9">100nF/25V</text>
<text x="98.6" y="111.9">L3</text>
<text x="98.6" y="113.2">2.2uH</text>
<text x="42.7" y="114.4">C56</text>
<text x="42.7" y="115.6">100nF/25V</text>
<text x="50" y="114.4">C57</text>
<text x="50" y="115.6">10uF/16V</text>
<text x="57.3" y="114.4">R49</text>
<text x="59.7" y="119.3">C58</text>
<text x="64.6" y="114.4">10K</text>
<text x="75.6" y="119.3">RT6212AHGJ6F/RT6212BHGJ6F</text>
<text x="91.4" y="116.8">R50</text>
<text x="98.7" y="116.8">12K/1%</text>
<text x="114.6" y="118">C59</text>
<text x="114.6" y="119.3">22uF/6.3V</text>
<text x="59.7" y="120.5">100nF/25V/NL</text>
<text x="91.4" y="120.5">R51</text>
<text x="91.4" y="121.7">24K/1%</text>
</g>
<g font-size="1.1" fill="#004040">
<text x="126.8" y="27.8">LED4</text>
<text x="39" y="35.1">CON1</text>
</g>
<g font-size="1.1" fill="#004080">
<text x="40.2" y="32.3">1</text>
<text x="40.2" y="33.5">2</text>
<text x="77.4" y="56.6">VIN</text>
<text x="77.4" y="59.1">EN</text>
<text x="80.5" y="56.6">VBST</text>
<text x="81.7" y="59.1">SW</text>
<text x="77.4" y="61.5">GND</text>
<text x="81.3" y="61.5">VFB</text>
<text x="76.2" y="85.9">VIN</text>
<text x="76.2" y="88.3">EN</text>
<text x="79.3" y="85.9">VBST</text>
<text x="80.5" y="88.3">SW</text>
<text x="76.2" y="90.8">GND</text>
<text x="80.1" y="90.8">VFB</text>
<text x="76.2" y="112.7">VIN</text>
<text x="79.3" y="112.7">VBST</text>
<text x="76.2" y="117.6">GND</text>
<text x="76.2" y="115.1">EN</text>
<text x="80.1" y="117.6">VFB</text>
<text x="80.5" y="115.1">SW</text>
</g>
<g font-size="1.1" fill="#00f">
<text x="98.8" y="53.3">500kHZ</text>
<text x="96.3" y="59.4">R1</text>
<text x="86.6" y="65.5">R2</text>
<text x="98.8" y="65.5">Vout=0.8x(1+(R1/R2))</text>
<text x="97.5" y="80.1">500kHZ</text>
<text x="95.1" y="88.7">R1</text>
<text x="87.8" y="97.2">R2</text>
<text x="97.5" y="97.2">Vout=0.8x(1+(R1/R2))</text>
<text x="97.5" y="110.6">500kHZ</text>
<text x="95.1" y="115.5">R1</text>
<text x="87.8" y="121.6">R2</text>
<text x="93.9" y="125.3">Vout=0.8x(1+(R1/R2))</text>
</g>
<g font-size=".9">
<text x="21.6" y="1">5</text>
<text x="62.3" y="1">4</text>
<text x="103" y="1">3</text>
<text x="143.7" y="1">2</text>
<text x="184.5" y="1">1</text>
<text x=".3" y="20">D</text>
<text x="205.2" y="20">D</text>
<text x=".3" y="56">C</text>
<text x="205.2" y="56">C</text>
<text x=".3" y="91.9">B</text>
<text x="205.2" y="91.9">B</text>
<text x=".3" y="127.9">A</text>
<text x="205.2" y="127.9">A</text>
<text x="21.6" y="146.1">5</text>
<text x="62.3" y="146.1">4</text>
<text x="103" y="146.1">3</text>
<text x="143.7" y="146.1">2</text>
<text x="184.5" y="146.1">1</text>
</g>
</svg>
